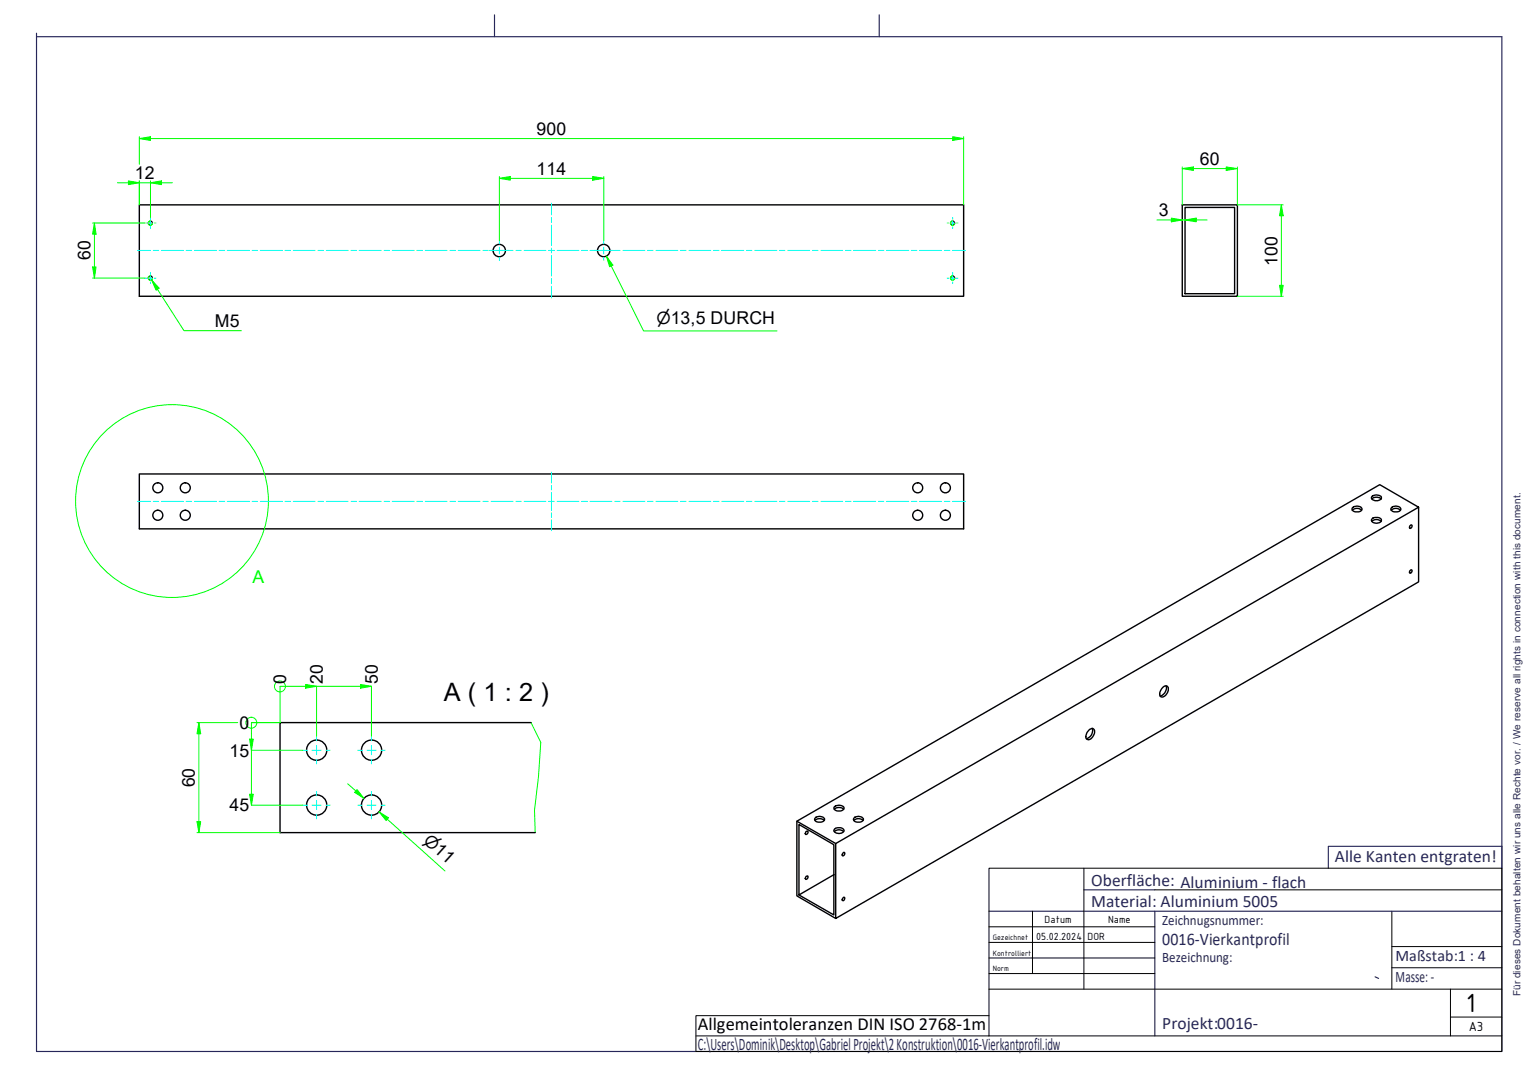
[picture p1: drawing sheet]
<svg xmlns="http://www.w3.org/2000/svg" width="420mm" height="297mm" viewBox="0 0 420 297" stroke-linecap="round" stroke-linejoin="round" font-family="sans-serif">
<!-- layer: AM_0 -->
<g fill="none" stroke="#000" stroke-width=".38">
<path d="M38 55.9h225.1v25h-225.1zM322.8 55.9h15v25h-15zM323.5 56.6h13.6v23.6h-13.6zM38 129.4h225.1v15h-225.1zM369.2 139.3a1.82 1.82 0 0 1 2.5 0M369.3 138.6a1.71 1.71 0 0 1 2.6 .4 1.6 1.6 0 0 1-2.8 0zM374.5 136.2a2 2 0 0 1 2.6 0M374.6 135.5a1.95 1.95 0 0 1 2.5 .2 1.29 1.29 0 0 1-2 .9l-.6-.5zM379.8 139.3a1.82 1.82 0 0 1 2.5 0M379.9 138.6a1.65 1.65 0 0 1 2.6 .4 1.6 1.6 0 0 1-2.8 0zM387.3 138.5l-10.6-6.2-159.1 91.9v20.4l10.6 6.1v-20.4l159.1-91.8v20.4l-159.1 91.8M374.5 142.4a1.82 1.82 0 0 1 2.6 0"/>
<path d="M374.6 141.7a1.65 1.65 0 0 1 2.5 .3 1.54 1.54 0 0 1-2.7 0zM384.9 143.6l.3-.3a.45 .45 0 0 1 .2 .6 .45 .45 0 0 1-.6 .2zM384.9 155.9l.3-.3a.45 .45 0 0 1 .2 .6 .45 .45 0 0 1-.6 .2zM145 197.3h-68.5v30h69.6M297.5 199.1a.83 .83 0 0 1 1.1-.1 .83 .83 0 0 1 .2 1.1 2.07 2.07 0 0 1-1.8 1.8h-.3a2.01 2.01 0 0 1 .8-2.8zM298.2 198.9a2.22 2.22 0 0 1-1.7 2.8M317.6 187.5a.82 .82 0 0 1 1.1-.1 .82 .82 0 0 1 .3 1.1 1.92 1.92 0 0 1-2.1 1.7 1.9 1.9 0 0 1 .7-2.7zM318.3 187.2a2.3 2.3 0 0 1-1.6 2.8M217.6 224.2l10.6 6.1M220.1 227l.3-.1a.53 .53 0 0 1 .1 .6 .53 .53 0 0 1-.6 .3zM220.1 239.3l.3-.2a.49 .49 0 0 1 .1 .7 .49 .49 0 0 1-.6 .2zM222.5 224a1.82 1.82 0 0 1 2.5 0"/>
<path d="M222.8 223.1a1.71 1.71 0 0 1 2.3 .6 1.6 1.6 0 0 1-2.7 0zM227.6 238.8l-9.5 5.5v-19.2l9.5 5.5v19.2l-9.5-5.5M227.8 227.1a1.82 1.82 0 0 1 2.5 0M227.8 221a1.82 1.82 0 0 1 2.5 0M227.8 226.4a1.71 1.71 0 0 1 2.6 .3 1.59 1.59 0 0 1-2.8 0zM227.8 220.2a1.77 1.77 0 0 1 2.6 .4 1.66 1.66 0 0 1-2.8 0zM230.3 232.7h.2a.52 .52 0 0 1 0 .6 .52 .52 0 0 1-.6 .2zM233.1 224a1.82 1.82 0 0 1 2.5 0M233.4 223.1a1.71 1.71 0 0 1 2.3 .6 1.6 1.6 0 0 1-2.7 0zM230.3 245h.2a.53 .53 0 0 1 0 .6 .53 .53 0 0 1-.6 .2z"/>
<circle cx="41.1" cy="60.9" r=".54"/>
<circle cx="41.1" cy="75.9" r=".54"/>
<circle cx="136.3" cy="68.4" r="1.68"/>
<circle cx="164.8" cy="68.4" r="1.68"/>
<circle cx="260.1" cy="75.9" r=".54"/>
<circle cx="260.1" cy="60.9" r=".54"/>
<circle cx="43.1" cy="133.2" r="1.37"/>
<circle cx="50.6" cy="133.2" r="1.37"/>
<circle cx="250.5" cy="133.2" r="1.37"/>
<circle cx="258.1" cy="133.2" r="1.37"/>
<circle cx="43.1" cy="140.7" r="1.37"/>
<circle cx="50.6" cy="140.7" r="1.37"/>
<circle cx="250.5" cy="140.7" r="1.37"/>
<circle cx="258.1" cy="140.7" r="1.37"/>
<circle cx="86.5" cy="219.8" r="2.76"/>
<circle cx="86.5" cy="204.8" r="2.76"/>
<circle cx="101.4" cy="219.8" r="2.76"/>
<circle cx="101.4" cy="204.8" r="2.76"/>
</g>
<!-- layer: AM_4 -->
<g fill="none" stroke="#0f0" stroke-width=".27">
<path d="M41.2 60.3a.6 .6 0 0 0-.7 .5 .6 .6 0 0 0 .4 .7 .6 .6 0 0 0 .7-.5M41.2 75.3a.6 .6 0 0 0-.7 .5 .6 .6 0 0 0 .4 .7 .6 .6 0 0 0 .7-.5M260.2 60.3a.6 .6 0 0 0-.7 .5 .6 .6 0 0 0 .5 .7 .6 .6 0 0 0 .7-.5M260.2 75.3a.6 .6 0 0 0-.7 .5 .6 .6 0 0 0 .5 .7 .6 .6 0 0 0 .7-.5M145 197.3l2.6 5.4-.6 9.4-1.1 9.1 .2 6.1"/>
<circle cx="47" cy="136.8" r="26.3"/>
</g>
<path d="M10 10h400v277.1h-400zM10 9.1v.9M135 4v6M240 4v6M362.6 237v-5.9h47.4v5.9M270 248.8h140M295.9 242.9h19.4M315.3 248.8v34M375.4 266.7l1 .4" fill="none" stroke="#262659" stroke-width=".32"/>
<!-- layer: AM_0 -->
<path d="M380 258.4h30M380 248.8v21.3M270 277.3h-80v9.8h80M380 264.2h30M190 282.8h80" fill="none" stroke="#000" stroke-width=".27"/>
<!-- layer: Schriftkopf -->
<path d="M295.9 237v33.1M270 253h45.3M270 257.3h45.3M281.9 248.8v17M315.3 242.9h94.7M270 261.5h45.3M270 265.8h45.3M270 270.1h140M396 277.7h14M396 270.1v12.7M410 282.8h-140v-45.8h140v50.1h-140" fill="none" stroke="#000" stroke-width=".27"/>
<!-- layer: AM_5 -->
<path d="M322.8 46h3" fill="none" stroke="#0f0" stroke-width=".27"/>
<path d="M322.8 46l3-.4v.9z" fill-rule="evenodd" fill="#0f0"/>
<path d="M322.8 46l3-.4v.9zM334.8 46h3" fill="none" stroke="#0f0" stroke-width=".27"/>
<path d="M334.8 45.6l3 .4-3 .5z" fill-rule="evenodd" fill="#0f0"/>
<path d="M322.8 45.6v10.3M325.8 46h9M334.8 45.6l3 .4-3 .5zM337.8 45.6v10.3M349.8 55.9v3" fill="none" stroke="#0f0" stroke-width=".27"/>
<path d="M349.8 55.9l.5 3h-1z" fill-rule="evenodd" fill="#0f0"/>
<path d="M349.8 55.9l.5 3h-1zM349.8 77.9v3" fill="none" stroke="#0f0" stroke-width=".27"/>
<path d="M349.3 77.9h1l-.5 3z" fill-rule="evenodd" fill="#0f0"/>
<path d="M337.8 55.9h12.5M349.8 58.9v19M323.5 60.1h3.1M349.3 77.9h1l-.5 3zM337.8 80.9h12.5" fill="none" stroke="#0f0" stroke-width=".27"/>
<path d="M323.5 60.1l3.1-.6v1.1z" fill-rule="evenodd" fill="#0f0"/>
<path d="M319.8 60.1h3M323.5 60.1l3.1-.6v1.1z" fill="none" stroke="#0f0" stroke-width=".27"/>
<path d="M319.8 59.5l3 .6-3 .5z" fill-rule="evenodd" fill="#0f0"/>
<path d="M38 37.8h3.1M319.8 59.5l3 .6-3 .5zM315.8 60.1h4M322.8 60.1h.7M326.6 60.1h3" fill="none" stroke="#0f0" stroke-width=".27"/>
<path d="M38 37.8l3.1-.5v1z" fill-rule="evenodd" fill="#0f0"/>
<path d="M38 37.8l3.1-.5v1zM260.1 37.8h3" fill="none" stroke="#0f0" stroke-width=".27"/>
<path d="M260.1 37.3l3 .5-3 .5z" fill-rule="evenodd" fill="#0f0"/>
<path d="M38 37.3v7.6M41.1 37.8h219M260.1 37.3l3 .5-3 .5zM263.1 37.3v18.6M38 49.4v6.5M136.3 48.7h3" fill="none" stroke="#0f0" stroke-width=".27"/>
<!-- layer: AM_7 -->
<g fill="none" stroke="#0ff" stroke-width=".27">
<path d="M150.6 55.4v.1M150.6 55.7v3M150.6 59.4v1.4M37.6 68.4h.1M37.9 68.4h3.2M41.8 68.4h1.5M44.1 68.4h5.9M50.8 68.4h1.5M53.1 68.4h6M59.8 68.4h1.5M62 68.4h6.1M68.8 68.4h1.5"/>
<path d="M71.1 68.4h6M77.8 68.4h1.5M80.1 68.4h5.9M86.8 68.4h1.5M89.1 68.4h6M95.8 68.4h1.5M98 68.4h6.1M104.8 68.4h1.5M107.1 68.4h6M113.8 68.4h1.5M116.1 68.4h5.9M122.8 68.4h1.5"/>
<path d="M125.1 68.4h6M131.8 68.4h1.5M133.6 68.4h6.5M136.3 65.7v.9M136.3 67.5v1.8M136.3 70.2v.9M140.8 68.4h1.5M143.1 68.4h5.9M149.8 68.4h1.5M150.6 61.5v5.5M150.6 67.7v1.4M150.6 69.8v5.6"/>
<path d="M150.6 76.1v1.4M150.6 78.2v2.9M152.1 68.4h6M158.8 68.4h1.5M161 68.4h6.5M164.8 65.7v.9M164.8 67.5v1.8M164.8 70.2v.9M167.8 68.4h1.5M170.1 68.4h6M176.8 68.4h1.5M179.1 68.4h5.9"/>
<path d="M185.8 68.4h1.5M188.1 68.4h6M194.8 68.4h1.5M197 68.4h6.1M203.8 68.4h1.5M206.1 68.4h6M212.8 68.4h1.5M215.1 68.4h5.9M221.8 68.4h1.5M224.1 68.4h6M230.8 68.4h1.5M233 68.4h6.1"/>
<path d="M239.8 68.4h1.5M242.1 68.4h6M248.8 68.4h1.5M251.1 68.4h5.9M257.8 68.4h1.5M260.1 68.4h3.1M263.4 68.4h.2M150.6 81.3v.1"/>
</g>
<!-- layer: AM_5 -->
<path d="M136.3 48.7l3-.5v1z" fill-rule="evenodd" fill="#0f0"/>
<path d="M136.3 48.7l3-.5v1zM161.8 48.7h3" fill="none" stroke="#0f0" stroke-width=".27"/>
<path d="M161.8 48.2l3 .5-3 .5z" fill-rule="evenodd" fill="#0f0"/>
<g fill="none" stroke="#0f0" stroke-width=".27">
<path d="M136.3 48.2v17.5M139.3 48.7h22.5M161.8 48.2l3 .5-3 .5zM164.8 48.2v17.5M79.4 187.4h-2.9v9.9M83.4 187.4h3"/>
<circle cx="76.4" cy="187.4" r="1.49"/>
</g>
<!-- layer: AM_7 -->
<g fill="none" stroke="#0ff" stroke-width=".27">
<path d="M37.6 136.9h.1M37.9 136.9h3.2M41.8 136.9h1.5M44.1 136.9h5.9M50.8 136.9h1.5M53.1 136.9h6M59.8 136.9h1.5M62 136.9h6.1M68.8 136.9h1.5M71.1 136.9h6M77.8 136.9h1.5M80.1 136.9h5.9"/>
<path d="M86.8 136.9h1.5M89.1 136.9h6M95.8 136.9h1.5M98 136.9h6.1M104.8 136.9h1.5M107.1 136.9h6M113.8 136.9h1.5M116.1 136.9h5.9M122.8 136.9h1.5M125.1 136.9h6M131.8 136.9h1.5M134 136.9h6.1"/>
<path d="M140.8 136.9h1.5M143.1 136.9h5.9M149.8 136.9h1.5M150.6 128.9v.2M150.6 129.2v2.7M150.6 132.5v1.3M150.6 134.4v5M152.1 136.9h6M158.8 136.9h1.5M161 136.9h6.1M167.8 136.9h1.5M170.1 136.9h6"/>
<path d="M176.8 136.9h1.5M179.1 136.9h5.9M185.8 136.9h1.5M188.1 136.9h6M194.8 136.9h1.5M197 136.9h6.1M203.8 136.9h1.5M206.1 136.9h6M212.8 136.9h1.5M215.1 136.9h5.9M221.8 136.9h1.5M224.1 136.9h6"/>
<path d="M230.8 136.9h1.5M233 136.9h6.1M239.8 136.9h1.5M242.1 136.9h6M248.8 136.9h1.5M251.1 136.9h5.9M257.8 136.9h1.5M260.1 136.9h3.1M263.4 136.9h.2M150.6 140v1.3M150.6 141.9v2.7M150.6 144.7v.2"/>
<path d="M82.7 204.8h1.2M82.7 219.8h1.2M85.2 204.8h2.5M85.2 219.8h2.5M86.4 201v1.3M86.4 203.6v2.4M86.4 207.3v1.3M86.4 216.1v1.2M86.4 218.6v2.4M89 204.8h1.2M89 219.8h1.2M97.7 204.8h1.2"/>
<path d="M97.7 219.8h1.2M100.2 204.8h2.5M100.2 219.8h2.5M101.4 201v1.3M101.4 203.6v2.4M101.4 207.3v1.3M101.4 216.1v1.2M101.4 218.6v2.4M103.9 204.8h1.3M103.9 219.8h1.3M86.4 222.3v1.3M101.4 222.3v1.3"/>
</g>
<!-- layer: AM_5 -->
<path d="M83.4 186.9l3 .5-3 .5z" fill-rule="evenodd" fill="#0f0"/>
<path d="M83.4 186.9l3 .5-3 .5zM86.4 187.4v13.6M98.4 187.4h3" fill="none" stroke="#0f0" stroke-width=".27"/>
<path d="M98.4 186.9l3 .5-3 .5z" fill-rule="evenodd" fill="#0f0"/>
<g fill="none" stroke="#0f0" stroke-width=".27">
<path d="M76.5 197.3h-7.9v3M79.4 187.4h4M86.4 187.4h12M98.4 186.9l3 .5-3 .5zM101.4 187.4v13.6M68.6 201.8v3"/>
<circle cx="68.6" cy="197.3" r="1.49"/>
</g>
<path d="M68.1 201.8h1.1l-.6 3z" fill-rule="evenodd" fill="#0f0"/>
<path d="M68.1 201.8h1.1l-.6 3zM68.6 204.8h14.1M68.6 216.8v3" fill="none" stroke="#0f0" stroke-width=".27"/>
<path d="M68.1 216.8h1.1l-.6 3z" fill-rule="evenodd" fill="#0f0"/>
<path d="M54.3 197.3v3M68.1 216.8h1.1l-.6 3zM68.6 219.8h14.1M68.6 200.3v1.5M68.6 204.8v12" fill="none" stroke="#0f0" stroke-width=".27"/>
<path d="M54.3 197.3l.5 3h-1z" fill-rule="evenodd" fill="#0f0"/>
<path d="M54.3 197.3l.5 3h-1zM54.3 224.3v3" fill="none" stroke="#0f0" stroke-width=".27"/>
<path d="M53.8 224.3h1l-.5 3z" fill-rule="evenodd" fill="#0f0"/>
<path d="M53.8 197.3h11.1M68.6 197.3h7.9M54.3 200.3v24M53.8 224.3h1l-.5 3zM53.8 227.3h22.7M103.5 221.7l2.2 1.9" fill="none" stroke="#0f0" stroke-width=".27"/>
<path d="M103.5 221.7l2.5 1.6-.6 .7z" fill-rule="evenodd" fill="#0f0"/>
<path d="M97.2 215.9l2.2 2.1M103.5 221.7l2.5 1.6-.6 .7z" fill="none" stroke="#0f0" stroke-width=".27"/>
<path d="M97.5 215.6l1.9 2.4-2.6-1.7z" fill-rule="evenodd" fill="#0f0"/>
<path d="M165.5 69.9l1.4 2.7M94.9 214l2.3 1.9M97.5 215.6l1.9 2.4-2.6-1.7zM103.5 221.7l18 16.1" fill="none" stroke="#0f0" stroke-width=".27"/>
<path d="M165.5 69.9l1.8 2.5-.9 .4z" fill-rule="evenodd" fill="#0f0"/>
<path d="M25.8 60.9v3M165.5 69.9l1.8 2.5-.9 .4zM166.9 72.6l8.8 17.7h36.5" fill="none" stroke="#0f0" stroke-width=".27"/>
<!-- layer: AM_7 -->
<g fill="none" stroke="#0ff" stroke-width=".27">
<path d="M41.1 59.4v.5M260.1 59.4v.5M39.6 60.9h.5M39.6 75.9h.5M40.6 60.9h1M40.6 75.9h1M41.1 60.4v1M41.1 61.9v.5M41.1 74.4v.5M41.1 75.4v1M41.1 76.9v.5M42.1 60.9h.5"/>
<path d="M42.1 75.9h.5M258.6 60.9h.5M258.6 75.9h.5M259.6 60.9h.9M259.6 75.9h.9M260.1 60.4v1M260.1 61.9v.5M260.1 74.4v.5M260.1 75.4v1M260.1 76.9v.5M261 60.9h.6M261 75.9h.6"/>
</g>
<!-- layer: AM_5 -->
<path d="M25.8 60.9l.4 3h-.9z" fill-rule="evenodd" fill="#0f0"/>
<path d="M25.8 60.9l.4 3h-.9zM25.8 72.9v3" fill="none" stroke="#0f0" stroke-width=".27"/>
<path d="M25.3 72.9h.9l-.4 3z" fill-rule="evenodd" fill="#0f0"/>
<path d="M35.1 49.9h2.9M25.3 72.9h.9l-.4 3zM25.3 60.9h14.3M25.3 75.9h14.3M25.8 63.9v9" fill="none" stroke="#0f0" stroke-width=".27"/>
<path d="M35.1 49.4l2.9 .5-2.9 .5z" fill-rule="evenodd" fill="#0f0"/>
<path d="M35.1 49.4l2.9 .5-2.9 .5zM41.1 49.9h3" fill="none" stroke="#0f0" stroke-width=".27"/>
<path d="M41.1 49.9l3-.5v1z" fill-rule="evenodd" fill="#0f0"/>
<path d="M32.1 49.9h3M38 49.9h3.1M38 49.4v6.5M41.1 49.9l3-.5v1zM41.1 49.4v10M44.1 49.9h3M41.4 76.4l1.6 2.6" fill="none" stroke="#0f0" stroke-width=".27"/>
<path d="M41.4 76.4l2 2.3-.8 .5z" fill-rule="evenodd" fill="#0f0"/>
<path d="M41.4 76.4l2 2.3-.8 .5zM43 79l7.2 11.3h15.7" fill="none" stroke="#0f0" stroke-width=".27"/>
<text font-size="7.7" x="400.2" y="276.3">1</text>
<text font-size="6.9" x="121.2" y="191.5">A ( 1 : 2 )</text>
<text font-size="5" x="190.5" y="281.2">Allgemeintoleranzen DIN ISO 2768-1m</text>
<g font-size="4.8">
<text x="146.5" y="36.8">900</text>
<text x="146.5" y="47.7">114</text>
<text x="327.6" y="45">60</text>
<text x="36.8" y="48.9">12</text>
<text x="316.4" y="59">3</text>
<text x="24.7" y="71.1" transform="rotate(-90 24.7 71.1)">60</text>
<text x="348.7" y="72.5" transform="rotate(-90 348.7 72.5)">100</text>
<text x="58.7" y="89.3">M5</text>
<text x="78.2" y="186.9" transform="rotate(-90 78.2 186.9)">0</text>
<text x="88.1" y="186.9" transform="rotate(-90 88.1 186.9)">20</text>
<text x="103.2" y="186.9" transform="rotate(-90 103.2 186.9)">50</text>
<text x="65.4" y="199.1">0</text>
<text x="62.7" y="206.6">15</text>
<text x="53.2" y="215" transform="rotate(-90 53.2 215)">60</text>
<text x="62.7" y="221.5">45</text>
</g>
<text font-size="4.8" fill="#0f0" x="68.9" y="159.1">A</text>
<g font-size="4.8" fill="#262659">
<text x="364.4" y="235.3">Alle Kanten entgraten!</text>
<text x="297.9" y="241.8">Oberfläche: Aluminium - flach</text>
<text x="297.9" y="247.7">Material: Aluminium 5005</text>
<text x="317.3" y="257.9">0016-Vierkantprofil</text>
<text x="317.3" y="281">Projekt:0016-</text>
<text x="190.5" y="286.7">C:\Users\Dominik\Desktop\GabrielProjekt\2Konstruktion\0016-Vierkantprofil.idw</text>
</g>
<g font-size="4.6">
<text x="179.2" y="88.5">⌀13,5 DURCH</text>
<text x="115.4" y="229.8" transform="rotate(42 115.4 229.8)">⌀11</text>
</g>
<g font-size="4.4" fill="#262659">
<text x="381" y="262.4">Maßstab:1 : 4</text>
<text x="381" y="268">Masse:-</text>
</g>
<g font-size="3.9" fill="#262659">
<text x="317.3" y="252.7">Zeichnugsnummer:</text>
<text x="317.3" y="262.7">Bezeichnung:</text>
</g>
<text font-size="3.9" x="401" y="281.5">A3</text>
<g font-size="3">
<text x="282.9" y="256.7">05.02.2024</text>
<text x="285.2" y="252">Datum</text>
<text x="296.9" y="256.7">DOR</text>
<text x="302.5" y="252">Name</text>
</g>
<text font-size="2.7" fill="#262659" x="415.1" y="272" transform="rotate(-90 415.1 272)">Für dieses Dokument behalten wir uns alle Rechte vor. / We reserve all rights in connection with this document.</text>
<g font-size="2.3">
<text x="271" y="256.7">Gezeichnet</text>
<text x="271" y="260.9">Kontrolliert</text>
<text x="271" y="265.2">Norm</text>
</g>
</svg>
